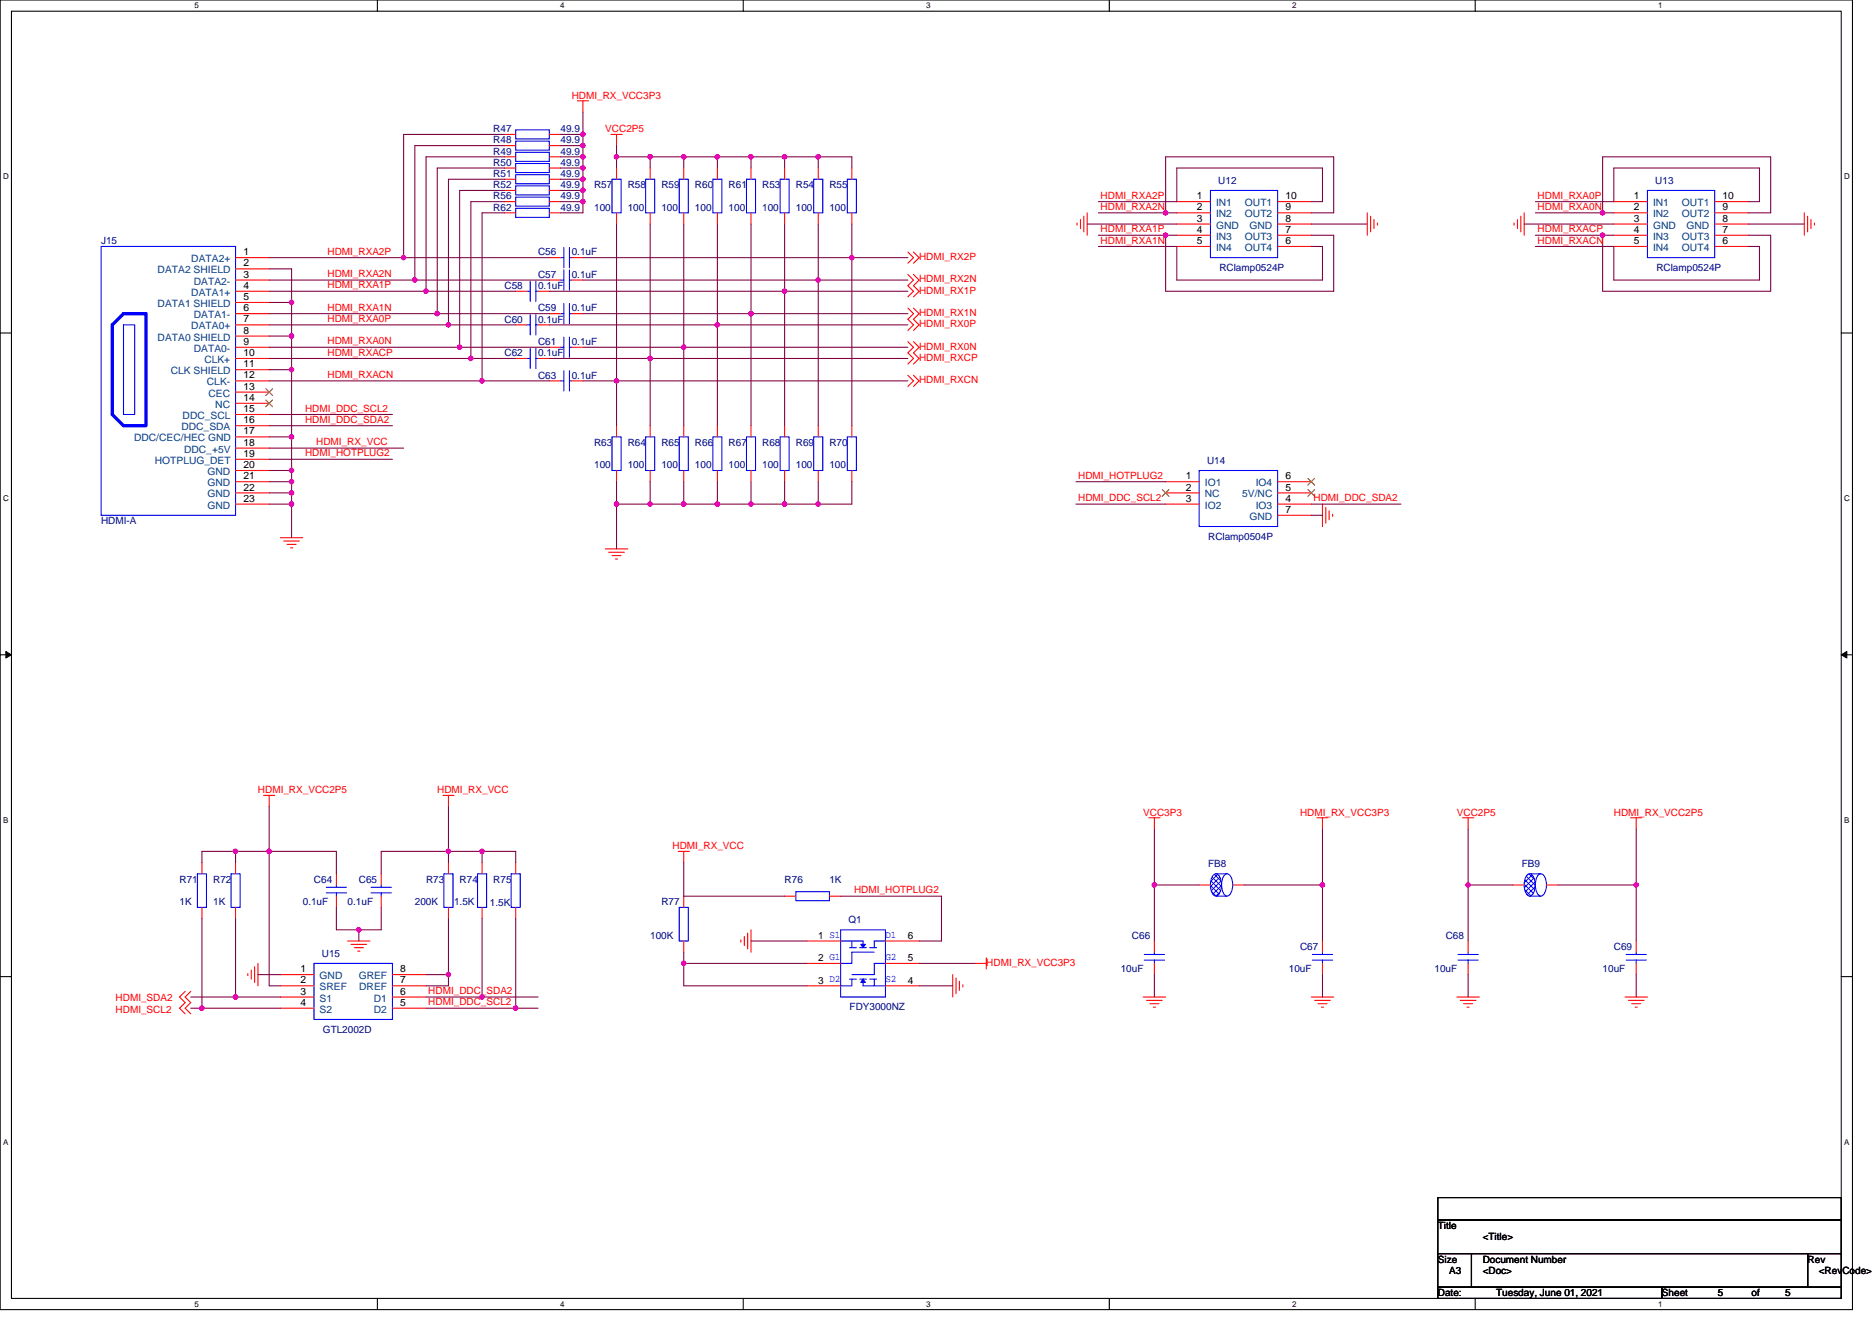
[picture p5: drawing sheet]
<svg xmlns="http://www.w3.org/2000/svg" width="297mm" height="210mm" viewBox="0 0 297 210" stroke-linecap="round" stroke-linejoin="round" font-family="sans-serif">
<path d="M0 0h293.9v207.9h-293.9zM1.8 1.8h290.4v204.3h-290.4z" fill="none" stroke="#000" stroke-width=".17"/>
<g fill="#fff">
<path d="M30.8 .2h.7v1.4h-.7z"/>
<path d="M30.8 206.3h.7v1.4h-.7z"/>
</g>
<path d="M59.9 0v1.8M59.9 206.1v1.8" fill="none" stroke="#000" stroke-width=".17"/>
<g fill="#fff">
<path d="M88.9 .2h.7v1.4h-.7z"/>
<path d="M88.9 206.3h.7v1.4h-.7z"/>
</g>
<path d="M117.9 0v1.8M117.9 206.1v1.8" fill="none" stroke="#000" stroke-width=".17"/>
<g fill="#fff">
<path d="M147 .2h.7v1.4h-.7z"/>
<path d="M147 206.3h.7v1.4h-.7z"/>
</g>
<path d="M176 0v1.8M176 206.1v1.8" fill="none" stroke="#000" stroke-width=".17"/>
<g fill="#fff">
<path d="M205 .2h.7v1.4h-.7z"/>
<path d="M205 206.3h.7v1.4h-.7z"/>
</g>
<path d="M234.1 0v1.8M234.1 206.1v1.8" fill="none" stroke="#000" stroke-width=".17"/>
<g fill="#fff">
<path d="M263.1 .2h.7v1.4h-.7z"/>
<path d="M263.1 206.3h.7v1.4h-.7z"/>
<path d="M.5 27.3h.9v1.4h-.9z"/>
<path d="M292.6 27.3h.9v1.4h-.9z"/>
<path d="M.5 78.4h.9v1.4h-.9z"/>
<path d="M292.6 78.4h.9v1.4h-.9z"/>
</g>
<path d="M0 52.9h1.8M292.2 52.9h1.7" fill="none" stroke="#000" stroke-width=".17"/>
<g fill="#fff">
<path d="M.5 129.5h.8v1.4h-.8z"/>
<path d="M292.6 129.5h.9v1.4h-.9z"/>
</g>
<path d="M0 103.9h1.8M292.2 103.9h1.7" fill="none" stroke="#000" stroke-width=".17"/>
<path d="M.9 103.4l.9 .5-.9 .5zM292.2 103.9l.8-.5v1z" fill="#000" stroke="#000" stroke-width=".16"/>
<g fill="#fff">
<path d="M.5 180.5h.8v1.4h-.8z"/>
<path d="M292.6 180.5h.9v1.4h-.9z"/>
</g>
<path d="M0 155h1.8M292.2 155h1.7M228.2 190.1h64v3.5h-64zM228.2 193.6h64v5.4h-64zM228.2 199h5.3v5.3h-5.3zM233.5 199h53.3v5.3h-53.3zM286.8 199h5.4v5.3h-5.4zM228.2 204.3h35.5v1.8h-35.5zM263.7 204.3h28.5v1.8h-28.5z" fill="none" stroke="#000" stroke-width=".17"/>
<g fill="none" stroke="#f00" stroke-width=".17">
<path d="M91.6 16h1.8M92.5 16v1.8M80 26.7h1.8M80 21.3h1.8M80 28.4h1.8M80 33.8h1.8M80 23.1h1.8M80 32h1.8M87.2 26.7h1.7M87.2 21.3h1.7M87.2 28.4h1.7M87.2 33.8h1.7"/>
<path d="M87.2 23.1h1.7M87.2 32h1.7M96.9 21.3h1.8M97.8 21.3v1.8M97.8 26.7v1.7M97.8 33.8v1.8M103.2 26.7v1.7M103.2 33.8v1.8M108.5 26.7v1.7M108.5 33.8v1.8M124.5 26.7v1.7M124.5 33.8v1.8"/>
<path d="M129.8 26.7v1.7M129.8 33.8v1.8M135.2 26.7v1.7M135.2 33.8v1.8M170.9 35.4v.3M171.4 34.8v1.5M172 34.3v2.5M172.5 33.8v3.5M217 33.8v3.5M217.5 34.3v2.5M218 34.8v1.5M218.6 35.4v.3"/>
<path d="M240.2 35.4v.3M240.8 34.8v1.5M241.3 34.3v2.5M241.8 33.8v3.5M256.1 32h5.3M256.1 33.8h5.3M256.1 35.6h5.3M256.1 37.3h5.3M256.1 39.1h5.3M272.1 39.1h5.3M272.1 37.3h5.3M272.1 35.6h5.3"/>
<path d="M272.1 33.8h5.3M272.1 32h5.3M286.3 33.8v3.5M286.8 34.3v2.5M287.4 34.8v1.5M287.9 35.4v.3M81.8 46.2h1.8M81.8 56.9h1.8M81.8 51.6h1.8M85.4 46.2h1.8M85.4 56.9h1.8M85.4 51.6h1.8"/>
<path d="M87.2 40.9h1.7M87.2 55.1h1.7M87.2 49.8h1.7M90.7 40.9h1.8M90.7 55.1h1.8M90.7 49.8h1.8M144.1 43.6l.8 .8-.8 .9 .8 .9-.8 .9M144.1 48.9l.8 .9-.8 .9 .8 .9-.8 .9M144.1 54.2l.8 .9-.8 .9 .8 .9-.8 .9M144.1 59.6l.8 .9-.8 .8M144.1 40l.8 .9-.8 .9M144.9 43.6l.9 .8-.9 .9 .9 .9-.9 .9"/>
<path d="M144.9 48.9l.9 .9-.9 .9 .9 .9-.9 .9M144.9 54.2l.9 .9-.9 .9 .9 .9-.9 .9M144.9 59.6l.9 .9-.9 .8M144.9 40l.9 .9-.9 .9M87.2 60.5h1.7M90.7 60.5h1.8M97.8 67.6v1.7M97.8 74.7v1.8M103.2 67.6v1.7M103.2 74.7v1.8M108.5 67.6v1.7M108.5 74.7v1.8"/>
<path d="M113.8 67.6v1.7M113.8 74.7v1.8M119.2 67.6v1.7M119.2 74.7v1.8M135.2 67.6v1.7M135.2 74.7v1.8M44.5 85.3h3.5M45 85.9h2.5M45.5 86.4h1.5M46.1 87h.3M96.1 87.1h3.5M96.6 87.7h2.5"/>
<path d="M97.1 88.2h1.4M97.7 88.7h.3M209.8 80v3.6M210.4 80.5v2.5M210.9 81.1v1.4M211.5 81.6v.4M37.4 136.9v1.8M41.8 126.2h1.8M42.7 126.2v1.8M70.3 126.2h1.7M71.2 126.2v1.8M71.2 136.9v1.8"/>
<path d="M76.5 136.9v1.8M81.8 136.9v1.8M107.6 135.1h1.8M108.5 135.1v1.8M182.3 129.8h1.8M183.2 129.8v1.8M209 129.8h1.7M209.8 129.8v1.8M232.1 129.8h1.7M233 129.8v1.8M258.7 129.8h1.8M259.6 129.8v1.8"/>
<path d="M29.4 157.4l-.9 .8 .9 .9-.9 .9 .9 .9M30.3 157.4l-.9 .8 .9 .9-.9 .9 .9 .9M37.4 144v1.8M39.3 154.5v.4M39.9 154v1.4M40.4 153.4v2.5M40.9 152.9v3.6M44.5 154.7h5.3M44.5 156.5h5.3M44.5 158.2h5.3M55.2 149.4h3.5M55.7 149.9h2.5"/>
<path d="M56.2 150.4h1.5M56.8 151h.3M62.3 158.2h5.3M62.3 156.5h5.3M62.3 154.7h5.3M71.2 144v1.8M76.5 144v1.8M81.8 144v1.8M108.5 142.2v1.8M108.5 149.4v1.7M117.6 149.2v.3M118.1 148.6v1.5"/>
<path d="M118.6 148.1v2.5M119.2 147.6v3.5M124.5 142.2h1.8M131.6 142.2h1.8M151.2 154.7v3.5M151.7 155.2v2.5M152.2 155.7v1.5M152.8 156.3v.3M154.7 152.9h1.8M156.5 152v1.8M181.4 158.2h3.6M181.9 158.8h2.5"/>
<path d="M182.5 159.3h1.4M183 159.9h.3M183.2 149.4v1.7M183.2 152.9v1.8M208.1 158.2h3.5M208.6 158.8h2.5M209.1 159.3h1.5M209.7 159.9h.3M209.8 149.4v1.7M209.8 152.9v1.8M231.2 158.2h3.5M231.7 158.8h2.5"/>
<path d="M232.2 159.3h1.5M232.8 159.9h.3M257.8 158.2h3.6M258.4 158.8h2.5M258.9 159.3h1.4M259.5 159.9h.3M259.6 149.4v1.7M259.6 152.9v1.8M44.5 160h5.3M62.3 160h5.3"/>
</g>
<g fill="none" stroke="#00f" stroke-width=".17">
<path d="M81.8 26h5.4v1.4h-5.4zM81.8 20.6h5.4v1.5h-5.4zM81.8 27.7h5.4v1.5h-5.4zM81.8 33.1h5.4v1.4h-5.4zM81.8 22.4h5.4v1.4h-5.4zM81.8 31.3h5.4v1.4h-5.4zM89.5 39.3v3.2M90.4 39.3v3.2M97.1 28.4h1.4v5.4h-1.4zM102.4 28.4h1.5v5.4h-1.5zM107.8 28.4h1.4v5.4h-1.4zM123.8 28.4h1.4v5.4h-1.4z"/>
<path d="M129.1 28.4h1.5v5.4h-1.5zM134.4 28.4h1.5v5.4h-1.5zM261.4 30.2h10.7v10.7h-10.7zM83.6 46.2h.5M83.6 56.9h.5M83.6 51.6h.5M84.1 44.6v3.2M84.1 55.3v3.2M84.1 50v3.2M85 46.2h.4M85 56.9h.4M85 51.6h.4"/>
<path d="M85 44.6v3.2M85 55.3v3.2M85 50v3.2M88.9 40.9h.6M88.9 55.1h.6M88.9 49.8h.6M89.5 53.5v3.2M89.5 48.2v3.2M89.5 58.8v3.3M90.4 40.9h.3M90.4 55.1h.3M90.4 49.8h.3"/>
<path d="M90.4 53.5v3.2M90.4 48.2v3.2M90.4 58.8v3.3M88.9 60.5h.6M90.4 60.5h.3M97.1 69.3h1.4v5.4h-1.4zM102.4 69.3h1.5v5.4h-1.5zM107.8 69.3h1.4v5.4h-1.4zM113.1 69.3h1.5v5.4h-1.5zM118.4 69.3h1.5v5.4h-1.5zM134.4 69.3h1.5v5.4h-1.5zM36.7 138.7h1.4v5.3h-1.4z"/>
<path d="M70.4 138.7h1.5v5.3h-1.5zM75.8 138.7h1.4v5.3h-1.4zM81.1 138.7h1.4v5.3h-1.4zM49.8 152.9h12.5v8.9h-12.5zM107.8 144h1.4v5.4h-1.4zM126.3 141.5h5.3v1.5h-5.3zM181.6 151.5h3.2M181.6 152.4h3.2M183.2 151.1v.4M183.2 152.4v.5M208.2 151.5h3.3M208.2 152.4h3.3"/>
<path d="M209.8 151.1v.4M209.8 152.4v.5M258 151.5h3.2M258 152.4h3.2M259.6 151.1v.4M259.6 152.4v.5"/>
</g>
<path d="M242.4 138.8l.3-.1a1.23 1.23 0 0 1 .9 1.2 2.59 2.59 0 0 1-.6 2.2l-.3 .1a1.23 1.23 0 0 1-.8-1.2 2.59 2.59 0 0 1 .5-2.2z" fill-rule="evenodd" fill="#fff"/>
<path d="M242.4 138.8l.3-.1a1.23 1.23 0 0 1 .9 1.2 2.59 2.59 0 0 1-.6 2.2l-.3 .1a1.23 1.23 0 0 1-.8-1.2 2.59 2.59 0 0 1 .5-2.2z" fill-rule="evenodd" fill="#00f" stroke="#00f" stroke-width=".17"/>
<path d="M242.7 138.7h1.8M244.2 138.8l.3-.1a1.23 1.23 0 0 1 .8 1.2 2.59 2.59 0 0 1-.5 2.2l-.3 .1a1.23 1.23 0 0 1-.8-1.2 2.59 2.59 0 0 1 .5-2.2zM242.7 142.2h1.8" fill="none" stroke="#00f" stroke-width=".17"/>
<path d="M240.1 140.5h1.7M245.4 140.5h1.8" fill="none" stroke="#f00" stroke-width=".17"/>
<path d="M192.7 138.8l.2-.1a1.23 1.23 0 0 1 .9 1.2 2.59 2.59 0 0 1-.6 2.2l-.3 .1a1.23 1.23 0 0 1-.8-1.2 2.59 2.59 0 0 1 .6-2.2z" fill-rule="evenodd" fill="#fff"/>
<g fill="#00f" stroke="#00f" stroke-width=".17">
<path d="M136.6 149.9h.7l-.4 .5z"/>
<path d="M136.9 155.4l.4 .5h-.7z"/>
<path d="M192.7 138.8l.2-.1a1.23 1.23 0 0 1 .9 1.2 2.59 2.59 0 0 1-.6 2.2l-.3 .1a1.23 1.23 0 0 1-.8-1.2 2.59 2.59 0 0 1 .6-2.2z" fill-rule="evenodd"/>
</g>
<g fill="none" stroke="#00f" stroke-width=".17">
<path d="M16 39.1h21.4v42.7h-21.4zM81.8 24.2h5.4v1.4h-5.4zM81.8 29.5h5.4v1.4h-5.4zM113.1 28.4h1.5v5.4h-1.5zM118.4 28.4h1.5v5.4h-1.5zM192.1 30.2h10.6v10.7h-10.6zM19.6 51.6h1.8v14.2h-1.8zM88.9 44.4h.6M89.5 42.8v3.3M90.4 44.4h.3M90.4 42.8v3.3M123.8 69.3h1.4v5.4h-1.4z"/>
<path d="M129.1 69.3h1.5v5.4h-1.5zM190.3 74.7h12.4v8.9h-12.4zM31.3 138.7h1.5v5.3h-1.5zM193 138.7h1.7M194.4 138.8l.3-.1a1.23 1.23 0 0 1 .9 1.2 2.59 2.59 0 0 1-.6 2.2l-.3 .1a1.23 1.23 0 0 1-.8-1.2 2.59 2.59 0 0 1 .5-2.2zM51.8 140.8h3.2M51.8 141.7h3.2M53.4 140.5v.3M53.4 141.7v.5M58.9 140.8h3.2M58.9 141.7h3.2M60.5 140.5v.3"/>
<path d="M60.5 141.7v.5M133.4 147.6h7.1v10.6h-7.1zM133.4 149.4h3.5v1M134.8 155.4h1.1M134.8 150.4h1.1M135.2 149.4v1M135.2 155.4v1.1h-1.8M136.4 155.4h1.1M136.4 150.4h1.1M136.9 155.4v1.1h3.6M138 150.4h1.1M138 155.4h1.1"/>
<path d="M138.7 155.4v1.1M138.7 151.1h-3.5v1.8h-1.8M140.5 152.9h-1.8v1.8h-3.5M140.5 149.4h-1.8v1M193 142.2h1.7M231.3 151.5h3.3M231.3 152.4h3.3M233 151.1v.4M233 152.4v.5"/>
</g>
<g fill="none" stroke="#f00" stroke-width=".17">
<path d="M80 24.9h1.8M80 30.2h1.8M87.2 24.9h1.7M87.2 30.2h1.7M113.8 26.7v1.7M113.8 33.8v1.8M119.2 26.7v1.7M119.2 33.8v1.8M186.7 32h5.4M186.7 33.8h5.4M186.7 35.6h5.4M186.7 37.3h5.4"/>
<path d="M186.7 39.1h5.4M202.7 39.1h5.4M202.7 37.3h5.4M202.7 35.6h5.4M202.7 33.8h5.4M202.7 32h5.4M37.4 40.9h5.3M37.4 42.7h5.3M37.4 44.4h5.3M37.4 46.2h5.3M37.4 48h5.3M37.4 49.8h5.3"/>
<path d="M37.4 51.6h5.3M37.4 53.3h5.3M37.4 55.1h5.3M37.4 56.9h5.3M37.4 58.7h5.3M87.2 44.4h1.7M90.7 44.4h1.8M37.4 60.5h5.3M37.4 62.2h5.3M37.4 64h5.3M37.4 65.8h5.3M37.4 67.6h5.3"/>
<path d="M37.4 69.3h5.3M37.4 71.1h5.3M37.4 72.9h5.3M37.4 74.7h5.3M37.4 76.5h5.3M37.4 78.2h5.3M124.5 67.6v1.7M124.5 74.7v1.8M129.8 67.6v1.7M129.8 74.7v1.8M185 76.5h5.3M185 78.2h5.3"/>
<path d="M202.7 78.2h5.4M202.7 76.5h5.4M37.4 80h5.3M185 80h5.3M202.7 80h5.4M202.7 81.8h5.4M32 136.9v1.8M53.4 138.7v1.8M60.5 138.7v1.8M32 144v1.8M53.4 142.2v1.8M60.5 142.2v1.8"/>
<path d="M128.1 149.4h5.3M128.1 152.9h5.3M128.1 156.5h5.3M140.5 156.5h5.3M140.5 152.9h5.3M140.5 149.4h5.3M190.3 140.5h1.8M195.6 140.5h1.8M233 149.4v1.7M233 152.9v1.8"/>
</g>
<path d="M42.2 61.7l1.1 1.1M42.2 63.5l1.1 1.1M43.2 61.7l-1 1.1M43.2 63.5l-1 1.1M184.4 77.7l1.1 1.1M185.5 77.7l-1.1 1.1M207.5 77.7l1.1 1.1M207.5 75.9l1.1 1.1M208.6 77.7l-1.1 1.1M208.6 75.9l-1.1 1.1" fill="none" stroke="#804000" stroke-width=".16"/>
<path d="M17.8 51.6l1.8-1.8h3.6v17.8h-3.6l-1.8-1.8z" fill="none" stroke="#00f" stroke-width=".53"/>
<g fill="none" stroke="#800040" stroke-width=".17">
<path d="M92.5 17.8v3.5M80 33.8h-3.5v26.7M80 21.3h-16v19.6M80 23.1h-14.2v21.3M80 24.9h-12.4v21.3M80 28.4h-8.8v23.2M80 30.2h-7.1v24.9M80 32h-5.3v24.9M80 26.7h-10.6v23.1M88.9 21.3h3.6M88.9 23.1h3.6M88.9 24.9h3.6"/>
<path d="M88.9 28.4h3.6M88.9 30.2h3.6M88.9 32h3.6M88.9 26.7h3.6M92.5 21.3v1.8M92.5 23.1v1.8M92.5 24.9v1.8M92.5 28.4v1.8M92.5 30.2v1.8M92.5 32v1.8h-3.6M92.5 26.7v1.7M97.8 35.6v24.9"/>
<path d="M97.8 24.9h5.4M97.8 23.1v1.8M97.8 24.9v1.8M103.2 24.9h5.3M103.2 24.9v1.8M103.2 35.6v21.3M108.5 24.9h5.3M108.5 24.9v1.8M108.5 35.6v19.5M113.8 24.9h5.4M113.8 24.9v1.8M113.8 35.6v16"/>
<path d="M119.2 24.9v1.8M119.2 35.6v14.2M119.2 24.9h5.3M124.5 35.6v10.6M124.5 24.9h5.3M124.5 24.9v1.8M129.8 35.6v8.9M129.8 24.9h5.4v1.8M129.8 24.9v1.8M135.2 35.6v5.3M172.5 35.6h14.2M174.3 37.3h10.7"/>
<path d="M174.3 39.1h12.4v5.3h23.1v-5.3h-1.7M174.3 33.8h10.7M174.3 32h12.4v-5.3h23.1v5.3h-1.7M185 33.8h1.7M185 33.8v-8.9h26.6v8.9h-3.5M186.7 37.3h-1.7v8.9h26.6v-8.9h-3.5M208.1 35.6h8.9M241.8 35.6h14.3M243.6 37.3h10.7M243.6 33.8h10.7M243.6 39.1h12.5v5.3h23.1v-5.3h-1.8M243.6 32h12.5v-5.3h23.1v5.3h-1.8"/>
<path d="M254.3 33.8h1.8M254.3 33.8v-8.9h26.7v8.9h-3.6M254.3 37.3v8.9h26.7v-8.9h-3.6M254.3 37.3h1.8M277.4 35.6h8.9M42.7 40.9h21.3M42.7 46.2h24.9M42.7 49.8h26.7M42.7 42.7h3.6v5.3M42.7 48h3.6M42.7 53.3h3.6M42.7 55.1h30.2"/>
<path d="M42.7 44.4h23.1M42.7 51.6h28.5M42.7 56.9h32M42.7 58.7h3.6M46.3 48v5.3M46.3 53.3v5.4M46.3 58.7v10.6M64 40.9h23.2M65.8 44.4h21.4M67.6 46.2h14.2M69.4 49.8h17.8M71.2 51.6h10.6"/>
<path d="M72.9 55.1h14.3M74.7 56.9h7.1M87.2 51.6h26.6M87.2 56.9h16M87.2 46.2h37.3M92.5 49.8h26.7M92.5 55.1h16M92.5 40.9h42.7M92.5 44.4h37.3M103.2 56.9h40.9M103.2 56.9v10.7M108.5 55.1h35.6"/>
<path d="M108.5 55.1v12.5M113.8 51.6v16M113.8 51.6h30.3M119.2 49.8v17.8M119.2 49.8h24.9M124.5 46.2v21.4M124.5 46.2h19.6M129.8 44.4v23.2M129.8 44.4h14.3M135.2 40.9v26.7M135.2 40.9h8.9M42.7 60.5h33.8"/>
<path d="M42.7 71.1h21.3M42.7 69.3h3.6M42.7 74.7h3.6M42.7 76.5h3.6M42.7 78.2h3.6M42.7 67.6h19.6M42.7 72.9h19.6M42.7 65.8h19.6M46.3 69.3v5.4M46.3 74.7v1.8M46.3 76.5v1.7M46.3 78.2v1.8"/>
<path d="M76.5 60.5h10.7M92.5 60.5h5.3M97.8 76.5v3.5M97.8 60.5h46.3M97.8 60.5v7.1M103.2 76.5v3.5M108.5 76.5v3.5M113.8 76.5v3.5M119.2 76.5v3.5M124.5 76.5v3.5M129.8 76.5v3.5M135.2 76.5v3.5h-5.4"/>
<path d="M170.7 76.5h14.3M42.7 80h3.6M46.3 80v5.3M97.8 80h5.4M97.8 80v7.1M103.2 80h5.3M108.5 80h5.3M113.8 80h5.4M119.2 80h5.3M124.5 80h5.3M170.7 80h14.3M208.1 80h14.2"/>
<path d="M208.1 81.8h1.7M37.4 135.1h-5.4v1.8M37.4 135.1v1.8M37.4 135.1h5.3M42.7 128v7.1M42.7 135.1v21.4h1.8M42.7 135.1h10.7v3.6M71.2 128v7.1M71.2 135.1h5.3M71.2 135.1h-10.7v3.6M71.2 135.1v1.8M76.5 135.1h5.3v1.8"/>
<path d="M76.5 135.1v1.8M108.5 136.9v5.3h16M183.2 131.6v8.9M209.8 131.6v8.9M233 131.6v8.9M259.6 131.6v8.9M30.3 158.2h7.1M32 145.8v14.2M37.4 158.2h7.1M37.4 145.8v12.4M40.9 154.7h3.6M53.4 144v3.6h3.5"/>
<path d="M56.9 147.6v1.8M60.5 144v3.6h-3.6M67.6 158.2h8.9M67.6 154.7h3.6M71.2 145.8v8.9M71.2 154.7v1.8h-3.6M76.5 145.8v12.4M76.5 158.2h8.9M81.8 145.8v14.2M108.5 151.1v1.8M108.5 152.9v3.6h19.6M108.5 152.9h19.6"/>
<path d="M119.2 149.4h8.9M133.4 142.2h16v7.2h-3.6M145.8 156.5h5.4M145.8 152.9h8.9M183.2 140.5v8.9M183.2 154.7v3.5M183.2 140.5h7.1M197.4 140.5h12.4M209.8 154.7v3.5M209.8 140.5v8.9M233 140.5h7.1M233 140.5v8.9"/>
<path d="M233 154.7v3.5M247.2 140.5h12.4v8.9M259.6 154.7v3.5M30.3 160h1.7M32 160h12.5M67.6 160h14.2M81.8 160h3.6"/>
</g>
<g fill="#f0f" stroke="#f0f" stroke-width=".17">
<circle cx="92.5" cy="23.1" r=".35"/>
<circle cx="92.5" cy="21.3" r=".35"/>
<circle cx="92.5" cy="24.9" r=".35"/>
<circle cx="103.2" cy="24.9" r=".35"/>
<circle cx="97.8" cy="24.9" r=".35"/>
<circle cx="113.8" cy="24.9" r=".35"/>
<circle cx="108.5" cy="24.9" r=".35"/>
<circle cx="119.2" cy="24.9" r=".35"/>
<circle cx="124.5" cy="24.9" r=".35"/>
<circle cx="129.8" cy="24.9" r=".35"/>
<circle cx="184.9" cy="33.8" r=".35"/>
<circle cx="254.3" cy="33.8" r=".35"/>
<circle cx="92.5" cy="28.4" r=".35"/>
<circle cx="92.5" cy="26.7" r=".35"/>
<circle cx="92.5" cy="30.2" r=".35"/>
<circle cx="74.7" cy="56.9" r=".35"/>
<circle cx="92.5" cy="32" r=".35"/>
<circle cx="97.8" cy="60.4" r=".35"/>
<circle cx="103.2" cy="56.9" r=".35"/>
<circle cx="108.5" cy="55.1" r=".35"/>
<circle cx="184.9" cy="37.3" r=".35"/>
<circle cx="254.3" cy="37.3" r=".35"/>
<circle cx="64" cy="40.9" r=".35"/>
<circle cx="135.2" cy="40.9" r=".35"/>
<circle cx="65.8" cy="44.4" r=".35"/>
<circle cx="129.8" cy="44.4" r=".35"/>
<circle cx="67.6" cy="46.2" r=".35"/>
<circle cx="124.5" cy="46.2" r=".35"/>
<circle cx="46.3" cy="48" r=".35"/>
<circle cx="69.4" cy="49.8" r=".35"/>
<circle cx="119.2" cy="49.8" r=".35"/>
<circle cx="71.1" cy="51.5" r=".35"/>
<circle cx="113.8" cy="51.5" r=".35"/>
<circle cx="46.3" cy="58.7" r=".35"/>
<circle cx="46.3" cy="53.3" r=".35"/>
<circle cx="72.9" cy="55.1" r=".35"/>
<circle cx="46.3" cy="69.3" r=".35"/>
<circle cx="76.5" cy="60.4" r=".35"/>
<circle cx="46.3" cy="74.7" r=".35"/>
<circle cx="46.3" cy="76.4" r=".35"/>
<circle cx="97.8" cy="80" r=".35"/>
<circle cx="103.2" cy="80" r=".35"/>
<circle cx="119.2" cy="80" r=".35"/>
<circle cx="124.5" cy="80" r=".35"/>
<circle cx="129.8" cy="80" r=".35"/>
<circle cx="46.3" cy="80" r=".35"/>
<circle cx="46.3" cy="78.2" r=".35"/>
<circle cx="113.8" cy="80" r=".35"/>
<circle cx="108.5" cy="80" r=".35"/>
<circle cx="42.7" cy="135.1" r=".35"/>
<circle cx="37.4" cy="135.1" r=".35"/>
<circle cx="76.5" cy="135.1" r=".35"/>
<circle cx="71.1" cy="135.1" r=".35"/>
<circle cx="32" cy="160" r=".35"/>
<circle cx="37.4" cy="158.2" r=".35"/>
<circle cx="71.1" cy="154.7" r=".35"/>
<circle cx="76.5" cy="158.2" r=".35"/>
<circle cx="81.8" cy="160" r=".35"/>
<circle cx="183.2" cy="140.4" r=".35"/>
<circle cx="209.8" cy="140.4" r=".35"/>
<circle cx="56.9" cy="147.6" r=".35"/>
<circle cx="108.5" cy="152.9" r=".35"/>
<circle cx="259.6" cy="140.4" r=".35"/>
<circle cx="232.9" cy="140.4" r=".35"/>
</g>
<g font-size="1.6" fill="#f00">
<text x="90.7" y="15.6">HDMI_RX_VCC3P3</text>
<text x="96.1" y="21">VCC2P5</text>
<text x="174.6" y="31.5">HDMI_RXA2P</text>
<text x="174.6" y="33.3">HDMI_RXA2N</text>
<text x="244" y="31.5">HDMI_RXA0P</text>
<text x="244" y="33.3">HDMI_RXA0N</text>
<text x="52" y="40.4">HDMI_RXA2P</text>
<text x="145.8" y="41.3">HDMI_RX2P</text>
<text x="174.6" y="36.9">HDMI_RXA1P</text>
<text x="174.6" y="38.7">HDMI_RXA1N</text>
<text x="244" y="36.9">HDMI_RXACP</text>
<text x="244" y="38.7">HDMI_RXACN</text>
<text x="52" y="44">HDMI_RXA2N</text>
<text x="52" y="45.8">HDMI_RXA1P</text>
<text x="145.8" y="44.8">HDMI_RX2N</text>
<text x="145.8" y="46.6">HDMI_RX1P</text>
<text x="52" y="49.3">HDMI_RXA1N</text>
<text x="52" y="51.1">HDMI_RXA0P</text>
<text x="145.8" y="50.1">HDMI_RX1N</text>
<text x="145.8" y="51.9">HDMI_RX0P</text>
<text x="52" y="54.7">HDMI_RXA0N</text>
<text x="52" y="56.4">HDMI_RXACP</text>
<text x="52" y="60">HDMI_RXACN</text>
<text x="145.8" y="55.5">HDMI_RX0N</text>
<text x="145.8" y="57.3">HDMI_RXCP</text>
<text x="48.4" y="65.3">HDMI_DDC_SCL2</text>
<text x="145.8" y="60.8">HDMI_RXCN</text>
<text x="48.4" y="67.1">HDMI_DDC_SDA2</text>
<text x="50.2" y="70.7">HDMI_RX_VCC</text>
<text x="48.4" y="72.4">HDMI_HOTPLUG2</text>
<text x="171.1" y="76">HDMI_HOTPLUG2</text>
<text x="171.1" y="79.5">HDMI_DDC_SCL2</text>
<text x="208.4" y="79.5">HDMI_DDC_SDA2</text>
<text x="40.9" y="125.9">HDMI_RX_VCC2P5</text>
<text x="69.4" y="125.9">HDMI_RX_VCC</text>
<text x="181.4" y="129.4">VCC3P3</text>
<text x="206.3" y="129.4">HDMI_RX_VCC3P3</text>
<text x="231.2" y="129.4">VCC2P5</text>
<text x="256.1" y="129.4">HDMI_RX_VCC2P5</text>
<text x="106.7" y="134.8">HDMI_RX_VCC</text>
<text x="135.5" y="141.8">HDMI_HOTPLUG2</text>
<text x="156.5" y="153.3">HDMI_RX_VCC3P3</text>
<text x="18.3" y="158.9">HDMI_SDA2</text>
<text x="18.3" y="160.7">HDMI_SCL2</text>
<text x="68" y="157.8">HDMI_DDC_SDA2</text>
<text x="68" y="159.6">HDMI_DDC_SCL2</text>
</g>
<g font-size="1.6" fill="#000080">
<text x="78.3" y="21">R47</text>
<text x="78.3" y="22.8">R48</text>
<text x="88.9" y="21">49.9</text>
<text x="88.9" y="22.8">49.9</text>
<text x="78.3" y="26.3">R50</text>
<text x="78.3" y="28.1">R51</text>
<text x="78.3" y="24.5">R49</text>
<text x="78.3" y="29.9">R52</text>
<text x="88.9" y="26.3">49.9</text>
<text x="88.9" y="28.1">49.9</text>
<text x="88.9" y="24.5">49.9</text>
<text x="88.9" y="29.9">49.9</text>
<text x="94.3" y="29.9">R57</text>
<text x="99.6" y="29.9">R58</text>
<text x="104.9" y="29.9">R59</text>
<text x="110.3" y="29.9">R60</text>
<text x="115.6" y="29.9">R61</text>
<text x="120.9" y="29.9">R53</text>
<text x="126.3" y="29.9">R54</text>
<text x="131.6" y="29.9">R55</text>
<text x="193.3" y="29.1">U12</text>
<text x="262.7" y="29.1">U13</text>
<text x="78.3" y="33.4">R62</text>
<text x="78.3" y="31.6">R56</text>
<text x="88.9" y="33.4">49.9</text>
<text x="88.9" y="31.6">49.9</text>
<text x="94.3" y="33.4">100</text>
<text x="99.6" y="33.4">100</text>
<text x="104.9" y="33.4">100</text>
<text x="110.3" y="33.4">100</text>
<text x="115.6" y="33.4">100</text>
<text x="120.9" y="33.4">100</text>
<text x="126.3" y="33.4">100</text>
<text x="131.6" y="33.4">100</text>
<text x="16" y="38.8">J15</text>
<text x="85.4" y="40.5">C56</text>
<text x="90.7" y="40.5">0.1uF</text>
<text x="80" y="45.9">C58</text>
<text x="85.4" y="45.9">0.1uF</text>
<text x="85.4" y="44.1">C57</text>
<text x="90.7" y="44.1">0.1uF</text>
<text x="193.5" y="43">RClamp0524P</text>
<text x="262.8" y="43">RClamp0524P</text>
<text x="80" y="51.2">C60</text>
<text x="85.4" y="51.2">0.1uF</text>
<text x="85.4" y="49.4">C59</text>
<text x="90.7" y="49.4">0.1uF</text>
<text x="80" y="56.5">C62</text>
<text x="85.4" y="56.5">0.1uF</text>
<text x="85.4" y="54.8">C61</text>
<text x="90.7" y="54.8">0.1uF</text>
<text x="85.4" y="60.1">C63</text>
<text x="90.7" y="60.1">0.1uF</text>
<text x="94.3" y="70.8">R63</text>
<text x="99.6" y="70.8">R64</text>
<text x="104.9" y="70.8">R65</text>
<text x="110.3" y="70.8">R66</text>
<text x="115.6" y="70.8">R67</text>
<text x="120.9" y="70.8">R68</text>
<text x="126.3" y="70.8">R69</text>
<text x="131.6" y="70.8">R70</text>
<text x="94.3" y="74.3">100</text>
<text x="99.6" y="74.3">100</text>
<text x="104.9" y="74.3">100</text>
<text x="110.3" y="74.3">100</text>
<text x="115.6" y="74.3">100</text>
<text x="120.9" y="74.3">100</text>
<text x="126.3" y="74.3">100</text>
<text x="131.6" y="74.3">100</text>
<text x="191.5" y="73.6">U14</text>
<text x="16" y="83.2">HDMI-A</text>
<text x="191.7" y="85.7">RClamp0504P</text>
<text x="191.7" y="137.6">FB8</text>
<text x="241.5" y="137.6">FB9</text>
<text x="28.5" y="140.1">R71</text>
<text x="28.5" y="143.7">1K</text>
<text x="33.8" y="140.1">R72</text>
<text x="33.8" y="143.7">1K</text>
<text x="48" y="143.7">0.1uF</text>
<text x="49.8" y="140.1">C64</text>
<text x="55.2" y="143.7">0.1uF</text>
<text x="56.9" y="140.1">C65</text>
<text x="65.8" y="143.7">200K</text>
<text x="67.6" y="140.1">R73</text>
<text x="72" y="143.7">1.5K</text>
<text x="72.9" y="140.1">R74</text>
<text x="77.7" y="143.8">1.5K</text>
<text x="78.3" y="140.1">R75</text>
<text x="104.9" y="143.7">R77</text>
<text x="124.5" y="140.1">R76</text>
<text x="131.6" y="140.1">1K</text>
<text x="103.2" y="149">100K</text>
<text x="134.6" y="146.5">Q1</text>
<text x="179.6" y="149">C66</text>
<text x="229.4" y="149">C68</text>
<text x="51.1" y="151.8">U15</text>
<text x="177.8" y="154.3">10uF</text>
<text x="204.5" y="154.3">10uF</text>
<text x="206.3" y="150.8">C67</text>
<text x="227.6" y="154.3">10uF</text>
<text x="254.3" y="154.3">10uF</text>
<text x="256.1" y="150.8">C69</text>
<text x="134.8" y="160.4">FDY3000NZ</text>
<text x="51.2" y="163.9">GTL2002D</text>
</g>
<g font-size="1.6">
<text x="189.9" y="31.6">1</text>
<text x="189.9" y="33.4">2</text>
<text x="189.9" y="35.2">3</text>
<text x="204" y="35.2">8</text>
<text x="204" y="33.4">9</text>
<text x="204" y="31.6">10</text>
<text x="259.3" y="31.6">1</text>
<text x="259.3" y="33.4">2</text>
<text x="259.3" y="35.2">3</text>
<text x="273.3" y="35.2">8</text>
<text x="273.3" y="33.4">9</text>
<text x="273.3" y="31.6">10</text>
<text x="38.6" y="40.5">1</text>
<text x="189.9" y="37">4</text>
<text x="189.9" y="38.7">5</text>
<text x="204" y="38.7">6</text>
<text x="204" y="37">7</text>
<text x="259.3" y="37">4</text>
<text x="259.3" y="38.7">5</text>
<text x="273.3" y="38.7">6</text>
<text x="273.3" y="37">7</text>
<text x="38.6" y="44.1">3</text>
<text x="38.6" y="45.8">4</text>
<text x="38.6" y="42.3">2</text>
<text x="38.6" y="47.6">5</text>
<text x="38.6" y="49.4">6</text>
<text x="38.6" y="51.2">7</text>
<text x="38.6" y="53">8</text>
<text x="38.6" y="54.7">9</text>
<text x="38.6" y="58.3">11</text>
<text x="38.6" y="56.5">10</text>
<text x="38.6" y="63.6">14</text>
<text x="38.6" y="61.8">13</text>
<text x="38.6" y="60.1">12</text>
<text x="38.6" y="65.4">15</text>
<text x="38.6" y="70.7">18</text>
<text x="38.6" y="67.2">16</text>
<text x="38.6" y="69">17</text>
<text x="38.6" y="74.3">20</text>
<text x="38.6" y="76.1">21</text>
<text x="38.6" y="77.9">22</text>
<text x="38.6" y="72.5">19</text>
<text x="188.1" y="76.1">1</text>
<text x="188.1" y="77.9">2</text>
<text x="204" y="76.1">6</text>
<text x="204" y="77.9">5</text>
<text x="38.6" y="79.6">23</text>
<text x="188.1" y="79.6">3</text>
<text x="204" y="81.4">7</text>
<text x="204" y="79.6">4</text>
<text x="129.8" y="149">1 S1</text>
<text x="144.1" y="149">6</text>
<text x="47.7" y="154.3">1</text>
<text x="63.5" y="154.3">8</text>
<text x="129.8" y="152.5">2 G1</text>
<text x="144.1" y="152.5">5</text>
<text x="47.7" y="156.1">2</text>
<text x="47.7" y="157.9">3</text>
<text x="47.7" y="159.6">4</text>
<text x="63.5" y="156.1">7</text>
<text x="63.5" y="159.6">5</text>
<text x="63.5" y="157.9">6</text>
<text x="129.8" y="156.1">3 D2</text>
<text x="144.1" y="156.1">4</text>
<text x="228.2" y="195.1">Title</text>
<text x="235.3" y="196.8">&lt;Title&gt;</text>
<text x="228.2" y="200.4">Size</text>
<text x="229.9" y="202.2">A3</text>
<text x="235.3" y="200.4">Document Number</text>
<text x="235.3" y="202.2">&lt;Doc&gt;</text>
<text x="286.8" y="200.4">Rev</text>
<text x="288.6" y="202.2">&lt;RevCode&gt;</text>
<text x="228.2" y="205.7">Date:</text>
<text x="237.4" y="205.7">Tuesday, June 01, 2021</text>
<text x="263.7" y="205.7">Sheet</text>
<text x="272.6" y="205.7">5</text>
<text x="277.9" y="205.7">of</text>
<text x="283.3" y="205.7">5</text>
</g>
<g font-size="1.6" fill="#004080">
<text x="193" y="32.7">IN1</text>
<text x="193" y="34.5">IN2</text>
<text x="197.5" y="34.5">OUT2</text>
<text x="197.5" y="32.7">OUT1</text>
<text x="262.3" y="32.7">IN1</text>
<text x="262.3" y="34.5">IN2</text>
<text x="266.9" y="34.5">OUT2</text>
<text x="266.9" y="32.7">OUT1</text>
<text x="30.3" y="41.6">DATA2+</text>
<text x="193" y="36.3">GND</text>
<text x="193" y="38.1">IN3</text>
<text x="193" y="39.8">IN4</text>
<text x="197.5" y="39.8">OUT4</text>
<text x="197.5" y="38.1">OUT3</text>
<text x="198.3" y="36.3">GND</text>
<text x="262.3" y="36.3">GND</text>
<text x="262.3" y="38.1">IN3</text>
<text x="262.3" y="39.8">IN4</text>
<text x="266.9" y="39.8">OUT4</text>
<text x="266.9" y="38.1">OUT3</text>
<text x="267.6" y="36.3">GND</text>
<text x="25" y="43.4">DATA2 SHIELD</text>
<text x="30.3" y="46.9">DATA1+</text>
<text x="30.8" y="45.2">DATA2-</text>
<text x="25" y="48.7">DATA1 SHIELD</text>
<text x="30.3" y="52.3">DATA0+</text>
<text x="30.8" y="50.5">DATA1-</text>
<text x="25" y="54.1">DATA0 SHIELD</text>
<text x="27.1" y="59.4">CLK SHIELD</text>
<text x="30.8" y="55.8">DATA0-</text>
<text x="32.4" y="57.6">CLK+</text>
<text x="32.8" y="61.2">CLK-</text>
<text x="33.1" y="62.9">CEC</text>
<text x="34.2" y="64.7">NC</text>
<text x="21.3" y="70.1">DDC/CEC/HEC GND</text>
<text x="28.8" y="68.3">DDC_SDA</text>
<text x="29" y="66.5">DDC_SCL</text>
<text x="29.2" y="71.8">DDC_+5V</text>
<text x="24.6" y="73.6">HOTPLUG_DET</text>
<text x="32.9" y="75.4">GND</text>
<text x="32.9" y="77.2">GND</text>
<text x="191.2" y="77.2">IO1</text>
<text x="199.3" y="77.2">IO4</text>
<text x="32.9" y="79">GND</text>
<text x="32.9" y="80.7">GND</text>
<text x="191.2" y="79">NC</text>
<text x="191.2" y="80.7">IO2</text>
<text x="197.1" y="79">5V/NC</text>
<text x="198.3" y="82.5">GND</text>
<text x="199.3" y="80.7">IO3</text>
<text x="50.7" y="155.4">GND</text>
<text x="56.9" y="155.4">GREF</text>
<text x="50.7" y="157.2">SREF</text>
<text x="50.7" y="159">S1</text>
<text x="50.7" y="160.7">S2</text>
<text x="57" y="157.2">DREF</text>
<text x="59.3" y="160.7">D2</text>
<text x="59.3" y="159">D1</text>
</g>
<g font-size="1.6" fill="#00f">
<text x="140.5" y="148.8">D1</text>
<text x="140.5" y="155.9">S2</text>
<text x="140.5" y="152.4">G2</text>
</g>
<g font-size="1.3">
<text x="30.8" y="1.3">5</text>
<text x="88.9" y="1.3">4</text>
<text x="147" y="1.3">3</text>
<text x="205" y="1.3">2</text>
<text x="263.1" y="1.3">1</text>
<text x=".5" y="28.4">D</text>
<text x="292.6" y="28.4">D</text>
<text x=".5" y="79.5">C</text>
<text x="292.6" y="79.5">C</text>
<text x=".5" y="130.6">B</text>
<text x="292.6" y="130.6">B</text>
<text x=".5" y="181.7">A</text>
<text x="292.6" y="181.7">A</text>
<text x="30.8" y="207.4">5</text>
<text x="88.9" y="207.4">4</text>
<text x="147" y="207.4">3</text>
<text x="205" y="207.4">2</text>
<text x="263.1" y="207.4">1</text>
</g>
</svg>
